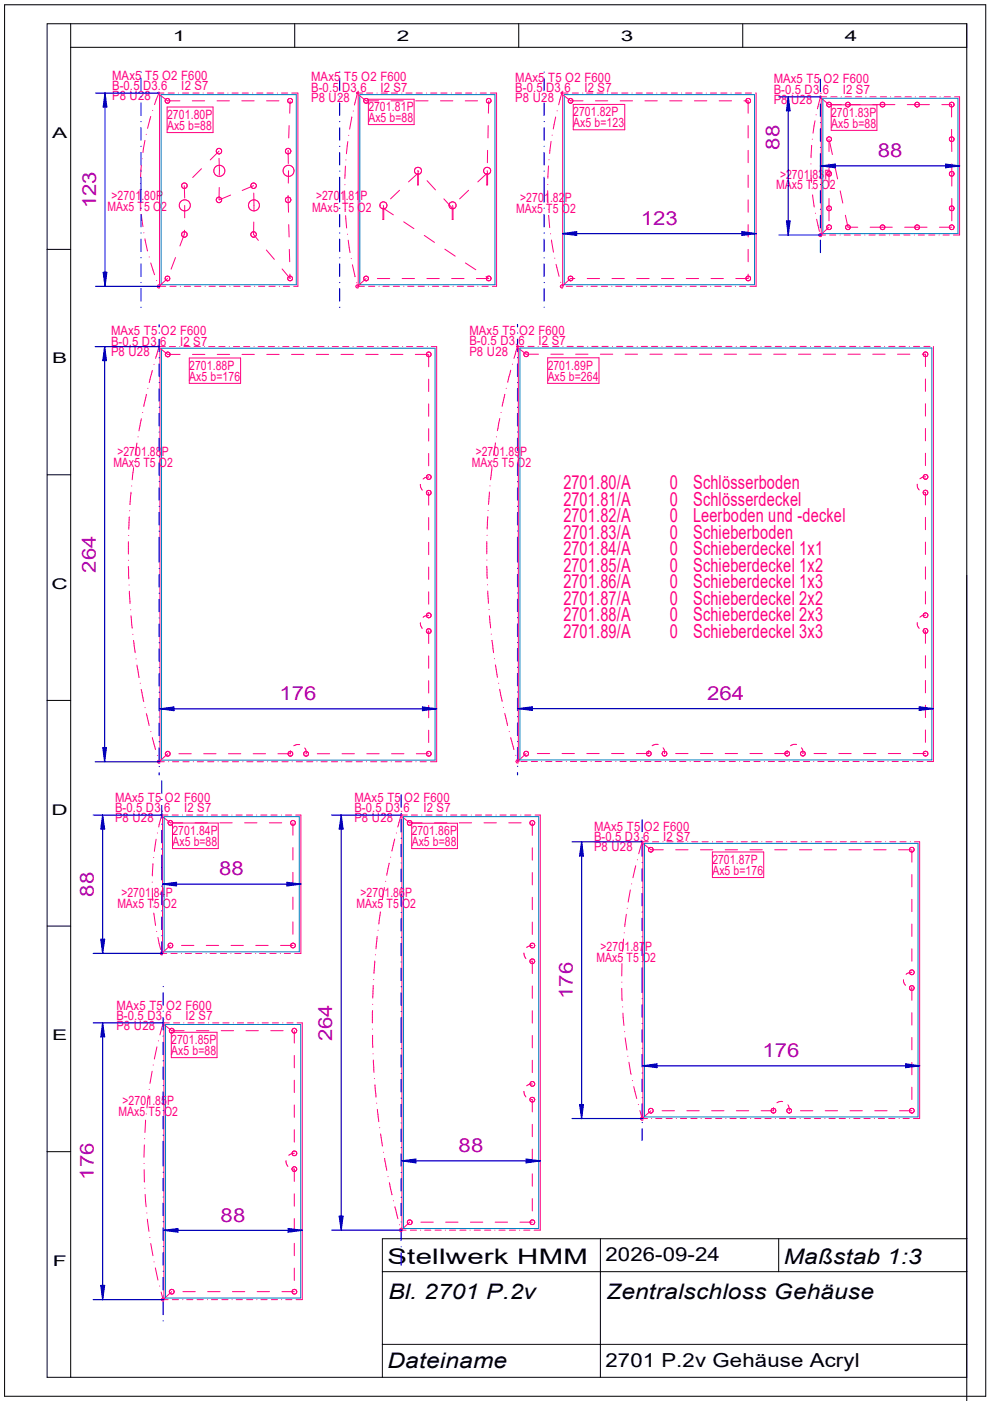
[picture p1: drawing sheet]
<svg xmlns="http://www.w3.org/2000/svg" width="210mm" height="297mm" viewBox="0 0 210 297" stroke-linecap="round" stroke-linejoin="round" font-family="sans-serif">
<g fill="none" stroke="#000" stroke-width=".21">
<path d="M1 1h208v295h-208zM15 10h190M15 5v287M62.5 5v5M110 5v5M157.5 5v5M10 52.9h5M10 100.7h5M10 148.5h5M10 196.3h5M10 244.2h5M81.1 269.6h123.9"/>
<path d="M127.3 262.6v29.4M165.1 262.6v7M205 262.6h-123.9v29.4M81.1 285h123.9M205 292h-195v-287h195v292"/>
</g>
<g fill="none" stroke="#ff0080" stroke-width=".21">
<path d="M33.5 19.6h.3v.2h-.3zM34.8 19.7h-1.1l-.9 2.5M35.6 19.7h1.4M37.8 19.7h.1M38.7 19.7h1.3M40.9 19.7h1.3M43.1 19.7h.1M43.9 19.7h1.4M46.1 19.7h1.4M48.3 19.7h.1M49.2 19.7h1.3M51.4 19.7h1.3"/>
<path d="M53.6 19.7h.1M54.4 19.7h1.4M56.6 19.7h1.3M58.8 19.7h.1M59.7 19.7h1.3M61.8 19.7h1.4v41h-.9M75.6 19.6h.3v.2h-.3zM76.9 19.7h-1.1l-.7 2.6M77.7 19.7h1.3M79.9 19.7h.1M80.8 19.7h1.3M83 19.7h1.3"/>
<path d="M85.2 19.7h.1M86.1 19.7h1.3M88.2 19.7h1.3M90.4 19.7h.1M91.3 19.7h1.3M93.5 19.7h1.3M95.7 19.7h.1M96.6 19.7h1.3M98.7 19.7h1.3M100.9 19.7h.1M101.8 19.7h1.3M104 19.7h1.3v41h-.9"/>
<path d="M119 19.6h.3v.2h-.3zM120.4 19.7h-1.3l-.7 2.5M121.3 19.7h1.3M123.5 19.7h.1M124.4 19.7h1.3M126.6 19.7h1.3M128.8 19.7h.1M129.6 19.7h1.3M131.8 19.7h1.3M134 19.7h.1M134.9 19.7h1.3M137.1 19.7h1.3"/>
<path d="M139.2 19.7h.1M140.1 19.7h1.3M142.3 19.7h1.3M144.5 19.7h.1M145.4 19.7h1.3M147.6 19.7h1.3M149.7 19.7h.1M150.6 19.7h1.3M152.8 19.7h1.3M155 19.7h.1M155.9 19.7h1.3M158 19.7h1.3"/>
<path d="M160.2 19.7h.1M160.3 19.7v41h-1.3M29.8 38.9h.1M30 35l-.2 2.6M30.1 33.7h.1M30.7 29.8l-.4 2.5M31 28.5h.1M32 24.7l-.7 2.5M32.3 23.4h.1M35.1 21.5v.1M35.4 22.7h9.8v5.4h-9.8zM38.1 21.4h-2.6l-1.7-1.3v40.6h1.3"/>
<path d="M39.1 39.4l.1 2.6M40.8 21.4h2.6M42.7 35.8l-1.8 1.8M46 21.4h2.6M46.4 33.6l.1 3.5M46.4 32l-1.8 1.9M46.5 39.8l-.1 2.6M51.3 21.4h2.6M53.8 39.4l-2.4 1M56.5 21.4h2.6M61.1 31.9v2.8M61.2 36.2l-.1 2.6"/>
<path d="M61.3 20.9h.1M61.3 26.6l-.1 2.7M61.5 21.9h.1M61.5 21.4l-.1 2.6M61.7 20.9h.1M73.1 39.2h.1M73.2 35.2l-.1 2.6M73.3 33.9h.1M73.7 30l-.3 2.6M73.9 28.7h.1M74.6 24.8l-.5 2.6M74.9 23.5h.1"/>
<path d="M78.1 21.2a.52 .52 0 0 0-.5-.3 .52 .52 0 0 0-.5 .3l.1 .4a.52 .52 0 0 0 .5 .3 .52 .52 0 0 0 .4-.4M78.1 21h9.7v5.4h-9.7zM80.3 21.4h-2.7l-1.7-1.3v40.6h1.4M82.9 21.4h2.6M87.9 36.2h.1M88.1 21.4h2.7M88.8 36.4l-.2-.2 .1 3h-.1v-2.4l-2 1.8M90.6 38.3l1.7 2M93.4 21.4h2.6M98.6 21.4h2.7M102.5 36.2h.1M103.1 21.5h.1"/>
<path d="M103.3 36.2l.1 3h-.2v-2.4l-1.9 1.8M103.3 21l-.1 .1v.5l.4 .3M103.4 20.9l.6 .1a.54 .54 0 0 1-.4 .9M103.4 20.9l-.1 .1M103.4 31.9l-.1 2.6M103.5 26.6v2.7M103.6 21.9h.1M103.6 21.4l-.1 2.6M103.7 21.8h.1M104.1 21.5h.1M116.1 39.1h.1M116.3 35.2l-.1 2.6"/>
<path d="M116.4 33.9h.1M116.8 30l-.3 2.6M117.1 28.7h.1M117.8 24.8l-.5 2.5M118.1 23.5h.1M121.2 21h-.5l-.2 .2v.4a.48 .48 0 0 0 .5 .3 .48 .48 0 0 0 .4-.3M121.2 21h.1M121.2 21l.3 .2v.3M121.5 21.5l-.1 .1M121.5 22.1h11v5.4h-11zM123.6 21.4h-2.6l-1.7-1.3v40.6M126.2 21.4h2.7"/>
<path d="M131.5 21.4h2.6M136.7 21.4h2.7M142 21.4h2.6M147.2 21.4h2.7M152.5 21.4h2.6M157.7 21.4h.9v2.6M158.2 21.5h.1M158.5 21.8h.1M158.6 21.9h.1M158.6 26.6v2.7M158.6 31.9v2.6M158.6 37.1v2.7"/>
<path d="M171.9 34.8h.1M172 36.1v2.6M172.1 30.8l-.1 2.6M172.2 29.5h.1M172.8 25.6l-.4 2.6M173 24.3h.1M173.8 20.4h.3v.2h-.3zM175.3 20.5h-1.4l-.6 2.6M175.8 29.5v2.6M175.8 34.8v4.7M175.9 30.2l.6 2.6M176.1 20.5h1.4"/>
<path d="M176.2 22.2h9.7v5.4h-9.7zM176.3 36.8h.1M176.3 29.5h.1M177 35.3l.6 2.6M178.4 20.5h.1M178.4 22.2h-2.6l-1.7-1.4v29h.9M179.2 20.5h1.3M179.8 22.2h2.6M181.4 20.5h1.3M183.6 20.5h.1M184.4 20.5h1.4M185 22.2h4.7"/>
<path d="M186.6 22h.1M186.6 22.4h.1M186.6 20.5h1.4M186.9 21.7h.1M187.3 21.7h.1M188.8 20.5h.1M189.7 20.5h1.3M191.9 20.5h1.3M192.4 22.2h4.7M194.1 20.5h.1M194.9 22h.1M194.9 22.4h.1"/>
<path d="M194.9 20.5h1.4M197.1 20.5h1.4M199.3 20.5h.1M199.7 22.2h2.1v2.6M200.2 20.5h1.3M201.3 22.4h.1M201.3 29.3h.1M201.5 29.1l-.2 .2M201.5 29.1l.3-.1 .3 .2 .2 .5a.52 .52 0 0 1-.5 .3 .52 .52 0 0 1-.5-.3v-.4M201.5 29.1h.1M201.8 27.4v4.7M201.8 34.8v4.7"/>
<path d="M202.3 22.2h.1M202.3 36.8h.1M202.3 29.5h.1M202.4 20.5h1.1v29.3h-1.4M29.7 40.2h.1M29.7 40.2l.1 2.6M29.9 44.2h.1M30 45.5l.3 2.5M30.5 49.4h.1M30.7 50.6l.6 2.6M31.6 54.5h.1M32 55.8l.8 2.5"/>
<path d="M33.2 59.5h.1M35.5 59.6h.1M35.5 59.1l-1.8 1.6M35.6 59.5h.1M35.6 58.5v.1M37.2 54.6l-.9 2.5M39.1 48.8v.9l-1 2.5M39.2 43.6v2.6M48.9 41.4l-2.4 1M53.8 47.1v2.6l1 1.3M53.8 40.9v3.5M56.5 53l1.7 2"/>
<path d="M59.8 57l1.7 2.1v-1M61.1 41.4l.1 3.6M61.2 47.6l.1 2.6M61.3 52.9l.1 2.6M61.7 58.5v.1M73.1 40.5l.1 2.6M73.2 44.4h.1M73.3 45.7l.2 2.6M73.7 49.7h.1M73.8 50.9l.4 2.7M74.5 54.8h.1M74.7 56.1l.6 2.6"/>
<path d="M75.6 59.9h.1M77.6 59.6h.1M77.6 59.1l-1.8 1.6M80 59.1h2.6M80.6 43.6h.1M81.3 43.6l.1 2.9h-.2v-2.4l2.2 1.5M84.7 40.3l-1.9 1.9M85.3 59.1h2.6M85.6 47l2.2 1.5M90 49.9l2.1 1.5M90.5 59.1h2.6M94.1 42.2l1.8 1.9v2.4h.2l-.1-2.9"/>
<path d="M94.3 52.8l2.2 1.5M95.2 43.6h.1M95.8 59.1h2.6M98.7 55.8l2.2 1.4M99.4 40.3l-1.9 1.9M103 58.7l.6 .4h-2.6M116.1 40.4l.1 2.7M116.2 44.4h.1M116.3 45.7l.2 2.6M116.7 49.6h.1M116.9 50.9l.4 2.6M117.6 54.7h.1"/>
<path d="M117.9 56l.6 2.6M118.9 59.9h.1M121 59.6h.1M121.9 59.1h-.9l-1.9 1.6M124.5 59.1h2.6M129.8 59.1h2.6M135 59.1h2.6M140.3 59.1h2.6M145.5 59.1h2.6M150.7 59.1h2.7M158.2 58.8a.52 .52 0 0 0 .1 .5 .52 .52 0 0 0 .5 .2l.3-.3v-.4M158.2 58.8l.3-.3h.3l.2 .3"/>
<path d="M158.2 58.8h.1M158.6 42.4v2.6M158.6 47.6v2.6M158.6 52.9v2.6M158.6 58.1v1h-2.6M159 58.8h.1M172.2 40h.1M172.3 41.3l.3 2.6M172.9 45.2h.1M173.1 46.5l.6 2.6M174.3 49.8l-.2-.3h-.2l-.3 .3 .3 .4 .3-.1M175.8 42.1v4.7"/>
<path d="M175.8 48.2l-1.9 1.6M175.9 49.8h1.3M176.3 48.2h.1M176.3 44.2h.1M178.1 49.8h.1M178.1 40.5l.6 2.6M179 49.8h1.3M179.2 45.6l.6 2.6h2.1M179.5 47.8h.1M179.6 48.6h.1M181.1 49.8h1.4M183.3 49.8h.1"/>
<path d="M184.2 49.8h1.3M184.5 48.2h4.7M186.4 49.8h1.3M188.6 49.8h.1M189.4 49.8h1.4M191.6 49.8h1.4M191.8 48.2h4.8M193.8 49.8h.1M194.7 49.8h1.3M196.9 49.8h1.3M199.1 49.8h.1M199.2 48.2h2.6"/>
<path d="M199.9 49.8h1.4M201.8 42.1v4.7M202.3 48.2h.1M202.3 44.2h.1M32.3 78.5l-.6 2.5M32.6 77.3h.1M34 60.7l-.2-.3-.4 .1v.4l.2 .1h.3M35.1 73.5h-1.4l-.7 2.5M35.3 75.6h.1M35.9 73.5h1.3M36 60.7h1.3M36 75l.1 .1"/>
<path d="M38.1 73.5h.1M38.2 75.1h-2.6l-1.7-1.3v87.7h.9M38.2 60.7h.1M39 73.5h1.3M39.1 60.7h1.3M40.1 75.9h10.9v5.4h-10.9zM40.8 75.1h2.6M41.1 73.5h1.4M41.3 60.7h1.3M43.3 73.5h.1M43.5 60.7h.1M44.2 73.5h1.4"/>
<path d="M44.3 60.7h1.3M46.1 75.1h2.6M46.4 73.5h1.3M46.5 60.7h1.3M48.6 73.5h.1M48.7 60.7h.1M49.5 73.5h1.3M49.6 60.7h1.3M51.3 75.1h2.6M51.6 73.5h1.4M51.8 60.7h1.3M53.8 73.5h.1"/>
<path d="M54 60.7h.1M54.7 73.5h1.3M54.8 60.7h1.3M56.6 75.1h2.6M56.9 73.5h1.3M57 60.7h1.3M59.1 73.5h.1M59.2 60.7h.1M59.9 73.5h1.4M60.1 60.7h1.3M61.8 75.1h2.6M62.1 73.5h1.4"/>
<path d="M64.3 73.5h.1M65.2 73.5h1.3M67.1 75.1h2.6M67.4 73.5h1.3M69.6 73.5h.1M70.4 73.5h1.4M72.3 75.1h2.6M72.6 73.5h1.4M74.8 73.5h.1M75.7 73.5h1.3M76.1 60.7l-.2-.3h-.2l-.3 .3 .3 .3h.3M77.6 75.1h2.6"/>
<path d="M77.9 73.5h1.3M78.1 60.7h1.4M80.1 73.5h.1M80.3 60.7h.1M80.9 73.5h1.4M81.2 60.7h1.3M82.8 75.1h2.6M83.1 73.5h1.4M83.4 60.7h1.3M85.3 73.5h.1M85.6 60.7h.1M86.2 73.5h1.3"/>
<path d="M86.4 60.7h1.4M88.1 75.1h2.6M88.4 73.5h1.3M88.6 60.7h1.4M90.6 73.5h.1M90.8 60.7h.1M90.9 75.1v2.7M91.4 74.9v.1M91.4 75.3v.1M91.4 73.5h1.2v88h-1.3M91.7 60.7h1.3M93.9 60.7h1.3"/>
<path d="M96.1 60.7h.1M96.9 60.7h1.4M99.1 60.7h1.4M101.3 60.7h.1M102.2 60.7h1.3M108.3 78.5l-.6 2.5M108.6 77.2h.1M111 73.4h-1.3l-.7 2.6M111.9 73.4h1.3M114.1 73.4h.1M114.2 75.1h-2.7l-1.6-1.3v87.7M115 73.4h1.3"/>
<path d="M116.1 75.9h10.9v5.4h-10.9zM116.8 75.1h2.6M117.2 73.4h1.3M119.3 73.4h.1M119.5 60.7l-.2-.3h-.3l-.2 .3 .2 .3h.3M120.1 60.7h1.3M120.2 73.4h1.3M122 75.1h2.7M122.3 60.7h1.3M122.4 73.4h1.3M124.5 60.7h.1M124.6 73.4h.1"/>
<path d="M125.3 60.7h1.3M125.5 73.4h1.3M127.3 75.1h2.6M127.5 60.7h1.3M127.6 73.4h1.3M129.7 60.7h.1M129.8 73.4h.1M130.6 60.7h1.3M130.7 73.4h1.3M132.5 75.1h2.7M132.8 60.7h1.3M132.9 73.4h1.3"/>
<path d="M135 60.7h.1M135.1 73.4h.1M135.8 60.7h1.3M136 73.4h1.3M137.8 75.1h2.6M138 60.7h1.3M138.1 73.4h1.3M140.2 60.7h.1M140.3 73.4h.1M141.1 60.7h1.3M141.2 73.4h1.3M143 75.1h2.7"/>
<path d="M143.3 60.7h1.3M143.4 73.4h1.3M145.4 60.7h.1M145.6 73.4h.1M146.3 60.7h1.3M146.5 73.4h1.3M148.3 75.1h2.6M148.5 60.7h1.3M148.6 73.4h1.3M150.7 60.7h.1M150.8 73.4h.1M151.6 60.7h1.3"/>
<path d="M151.7 73.4h1.3M153.5 75.1h2.7M153.8 60.7h1.3M153.9 73.4h1.3M155.9 60.7h.1M156.1 73.4h.1M156.8 60.7h1.3M156.9 73.4h1.3M158.8 75.1h2.6M159.1 73.4h1.3M161.3 73.4h.1M162.2 73.4h1.3"/>
<path d="M164 75.1h2.7M164.4 73.4h1.3M166.6 73.4h.1M167.4 73.4h1.3M169.3 75.1h2.6M169.6 73.4h1.3M171.8 73.4h.1M172.7 73.4h1.3M174.5 75.1h2.7M174.9 73.4h1.3M177.1 73.4h.1M177.9 73.4h1.3"/>
<path d="M179.8 75.1h2.6M180.1 73.4h1.3M182.3 73.4h.1M183.2 73.4h1.3M185 75.1h2.7M185.4 73.4h1.3M187.5 73.4h.1M188.4 73.4h1.3M190.3 75.1h2.6M190.6 73.4h1.3M192.8 73.4h.1M193.7 73.4h1.3"/>
<path d="M195.5 75.1h.7v2.6M195.7 75h.1M195.9 73.4h1.3M196.1 74.6h.1M196.1 75.6h.1M196.7 75h.1M197.9 73.4v88.1h-1.3M28.3 99.1l-.3 2.6M28.5 97.8h.1M29 93.9l-.3 2.6M29.3 92.6h.1M30 88.8l-.5 2.6"/>
<path d="M30.2 87.5h.1M31 83.6l-.5 2.6M31.3 82.3h.1M31.7 81l-.1 .1M90.9 80.4v2.6M90.9 85.6v2.7M90.9 90.9v2.6M90.9 96.1v2.7M104.3 99.1l-.3 2.6M104.5 97.8h.1M105 93.9l-.4 2.6M105.2 92.6h.1"/>
<path d="M106 88.7l-.5 2.6M106.2 87.5h.1M107 83.6l-.5 2.5M107.3 82.3h.1M196.2 80.3v2.7M196.2 85.6v2.6M196.2 90.8v2.7M196.2 96.1v2.6M27.2 114.8v2.7M27.2 118.8h.1M27.3 113.5h.1M27.4 109.6l-.1 2.6"/>
<path d="M27.5 108.3h.1M27.8 104.4l-.2 2.6M27.9 103h.1M89.2 102.7v.6l.3 .6M90.4 104.6h.1M90.5 101.4l.1 .1M90.7 104.5h.2v2.6M90.9 109.7v2.7M90.9 115v2.6M90.9 101.1l-.9 .2-.3 .3M103.2 114.8v2.6M103.2 118.7h.1"/>
<path d="M103.3 113.5h.1M103.4 109.6l-.1 2.6M103.5 108.2h.1M103.8 104.3l-.3 2.6M103.9 103h.1M194.5 102.7v.6l.4 .6M196 104.4h.2v2.7M196.2 101.1l-.6 .1-.6 .3M196.2 109.7v2.6M196.2 114.9v2.7M196.7 104.2v.1M196.7 104.6h.1"/>
<path d="M27.2 120.1l.1 2.6M27.3 124h.1M27.4 125.3l.2 2.7M27.7 129.3h.1M27.8 130.6l.2 2.6M28.2 134.5h.1M28.3 135.8l.4 2.6M28.8 139.7h.1M89.2 132v.7l.3 .5M90.7 133.8h.2v2.6M90.8 134.3h.1M90.9 134.3h.1"/>
<path d="M90.9 120.2v2.7M90.9 125.5v2.6M90.9 139.1v2.6M90.9 130.5l-.9 .1-.3 .3M103.2 120.1l.1 2.6M103.3 124h.1M103.4 125.3l.1 2.6M103.7 129.2h.1M103.8 130.6l.2 2.5M104.1 134.5h.1M104.3 135.8l.3 2.6M104.8 139.7h.1"/>
<path d="M194.5 132v.6l.4 .6M196 133.8h.2v2.6M196.1 134.2v.1M196.2 130.4l-.8 .2-.4 .3M196.2 120.2v2.6M196.2 125.4v2.7M196.2 139v2.6M196.5 130l-.3-.1-.4 .2a.51 .51 0 0 0 0 .7 .51 .51 0 0 0 .7 .1M196.5 130h.1M196.5 130l.2 .3v.3l-.2 .3M196.5 130.9h.1M196.7 133.6h.1"/>
<path d="M196.7 133.9v.1M29 141l.5 2.6M29.7 144.9h.1M29.9 146.2l.6 2.6M30.7 150h.1M31 151.3l.6 2.5M32 155.1h.1M32.3 156.4l.7 2.5M35.6 159.8l-1.9 1.7M36 159.7h.1M37.9 159.8h2.7M43.2 159.8h2.6"/>
<path d="M48.4 159.8h2.7M53.7 159.8h2.6M58.9 159.8h2.7M61.6 159.2v.6M63.5 157.9h-.6l-.6 .2M64.6 158.6l.3 .4v.8M67.3 159.8h2.6M72.5 159.8h2.6M77.8 159.8h2.6M83 159.8h2.6M88.3 159.8h2.6M90.5 159.5v.6"/>
<path d="M90.6 159.5h-.1M90.9 144.3v2.6M90.9 149.6v2.6M90.9 154.8v2.6M91.1 159.4l-.3-.1-.2 .2M91.1 159.4h.1M91.2 159.4l.2 .2v.4a.47 .47 0 0 1-.8 .1M105 141l.5 2.6M105.7 144.9h.1M106 146.1l.5 2.6M106.7 150h.1M107 151.3l.6 2.5"/>
<path d="M107.9 155.1h.1M108.3 156.4l.7 2.5M111.5 159.8l-1.8 1.6M113.9 159.8h2.6M119.2 159.8h2.6M124.4 159.8h2.6M129.7 159.8h2.6M134.9 159.8h2.7M137.5 159.3v.5M137.6 159.2l-.1 .1M139.5 157.9l-.5-.1-.7 .3M140.6 158.5l.2 .5 .1 .8"/>
<path d="M143.3 159.8h2.6M148.5 159.8h2.6M153.8 159.8h2.6M159 159.8h2.6M164.3 159.8h2.6M166.8 159.3h.1M166.9 159.3v.5M166.9 159.2v.1M168.9 157.9l-.6-.1-.7 .3M169.9 158.5l.3 .5 .1 .8M172.6 159.8h2.6M177.8 159.8h2.7"/>
<path d="M183.1 159.8h2.6M188.3 159.8h2.7M193.6 159.8h2.6M196.2 144.3v2.6M196.2 149.5v2.6M196.2 154.8v2.6M33.1 177.9l-.4 2.6M33.4 160.2h.1M33.4 176.6h.1M34.1 161.5l-.3-.3-.4 .1v.4l.5 .1M34.2 172.7h.2v.2h-.2zM35.6 172.8h-1.3l-.6 2.5"/>
<path d="M35.7 161.5h.1M36.5 172.8h1.3M36.6 161.5h1.3M36.6 174.5h9.7v5.4h-9.7zM38.7 172.8h.1M38.7 174.5h-2.6l-1.6-1.4v29h.8M38.8 161.5h1.3M39.5 172.8h1.4M41 161.5h.1M41.4 174.5h2.6M41.7 172.8h1.4M41.8 161.5h1.3"/>
<path d="M43.9 172.8h.1M44 161.5h1.3M44.8 172.8h1.3M46.2 161.5h.1M46.6 174.5h2.6M47 172.8h1.3M47.1 161.5h1.3M49.1 172.8h.1M49.3 161.5h1.3M50 172.8h1.4M51.5 161.5h.1M51.9 174.5h2.6"/>
<path d="M52.2 172.8h1.4M52.3 161.5h1.3M54.4 172.8h.1M54.5 161.5h1.3M55.3 172.8h1.3M56.7 161.5h.1M57.1 174.5h2.6M57.4 172.8h1.4M57.6 161.5h1.3M59.6 172.8h.1M59.8 161.5h1.3M60.5 172.8h1.3"/>
<path d="M61.4 160.3h.1M61.9 161.5h.1M62.1 174.5v2.6M62.1 179.7v2.6M62.6 174.5h.1M62.7 172.8h1.1v29.3h-1.3M62.8 161.5h1.3M64.7 160.3h.1M65 161.5h1.3M65.1 160.3h.1M67.2 161.5h.1M68.1 161.5h1.3"/>
<path d="M70.3 161.5h1.3M72.4 161.5h.1M73.3 161.5h1.3M75.5 161.5h1.3M77.7 161.5h.1M78.6 161.5h1.3M80.8 161.5h1.3M82.9 161.5h.1M83.7 177.9l-.6 2.5M83.8 161.5h1.3M84 176.6h.1M85 172.6l.2 .2-.1 .2-.2-.2z"/>
<path d="M86 161.5h1.3M86.4 172.8h-1.4l-.7 2.5M87.2 172.8h1.3M87.3 174.5h9.7v5.4h-9.7zM88.2 161.5h.1M89.1 161.5h1.3M89.4 172.8h.1M89.5 174.5h-2.6l-1.7-1.4v87.7h.9M90.3 172.8h1.3M90.5 160.1h.1M92.1 174.5h2.6M92.5 172.8h1.3"/>
<path d="M94.7 172.8h.1M95.5 172.8h1.4M97.4 174.5h2.6M97.7 172.8h1.3M99.9 172.8h.1M100.8 172.8h1.3M102.6 174.5h2.6M103 172.8h1.3M105.2 172.8h.1M106 172.8h1.3M107.9 174.5h2.6M108.2 172.8h1.3"/>
<path d="M109.3 160.1h.1M110.1 161.5l-.3-.4-.3 .1v.4l.4 .1M110.4 172.8h.1M110.4 161.5h1.4M111.3 172.8h1.3M112.6 161.5h1.4M112.9 174.5v2.6M112.9 179.7v2.7M113.4 174.5h.1M113.5 172.8h1.1v88h-1.4M114.8 161.5h.1M115.7 161.5h1.3"/>
<path d="M117.9 161.5h1.3M120.1 161.5h.1M120.9 161.5h1.4M123.1 161.5h1.3M125.3 161.5h.1M126.2 161.5h1.3M128.4 161.5h1.3M130.6 161.5h.1M131.4 161.5h1.4M133.6 161.5h1.3M135.8 161.5h.1M136.7 161.5h1.3"/>
<path d="M137.5 178.5h-1.4l-.7 2.5M138.3 178.5h1.4M138.9 161.5h1.3M140.5 178.5h.1M141.1 161.5h.1M141.4 178.5h1.3M141.9 161.5h1.4M143.6 178.5h1.3M144.1 161.5h1.3M145.8 178.5h.1M146.3 161.5h.1M146.6 178.5h1.4"/>
<path d="M147.2 161.5h1.3M148.8 178.5h1.4M149.4 161.5h1.3M151 178.5h.1M151.6 161.5h.1M151.9 178.5h1.3M152.4 161.5h1.3M154.1 178.5h1.3M154.6 161.5h1.3M156.3 178.5h.1M156.8 161.5h.1M157.1 178.5h1.4"/>
<path d="M157.6 161.5h1.4M159.3 178.5h1.4M159.9 161.5h1.3M161.5 178.5h.1M162.1 161.5h.1M162.4 178.5h1.3M162.9 161.5h1.3M164.6 178.5h1.3M165.1 161.5h1.3M166.8 178.5h.1M167.3 161.5h.1M167.6 178.5h1.4"/>
<path d="M168.1 161.5h1.4M169.8 178.5h1.4M170.3 161.5h1.4M172 178.5h.1M172.5 161.5h.1M172.9 178.5h1.3M173.4 161.5h1.3M175.1 178.5h1.3M175.6 161.5h1.3M177.2 178.5h.1M177.8 161.5h.1M178.1 178.5h1.4"/>
<path d="M178.6 161.5h1.4M180.3 178.5h1.4M180.8 161.5h1.4M182.5 178.5h.1M183 161.5h.1M183.4 178.5h1.3M183.9 161.5h1.3M185.5 178.5h1.4M186.1 161.5h1.3M187.7 178.5h.1M188.3 161.5h.1M188.6 178.5h1.3"/>
<path d="M189.1 161.5h1.4M190.8 178.5h1.3M191.3 161.5h1.4M193 178.5h.1M193.5 161.5h.1M193.9 178.5h1.1v58.7h-1.3M194.4 161.5h1.3M32.3 187h.1M32.3 188.3l.1 2.7M32.4 183.1l-.1 2.6M32.5 192.3h.1M32.6 181.8h.1"/>
<path d="M32.6 193.6l.4 2.6M33.2 197.5h.1M33.5 198.8l.6 2.5M36 200h.1M62.1 185v2.6M62.1 190.2v2.6M62.1 195.5v2.6M80 198.5l-.3 2.7M80.1 197.2h.1M80.6 193.3l-.3 2.6M80.9 192h.1M81.5 188.2l-.4 2.6"/>
<path d="M81.7 186.9h.1M82.5 183l-.5 2.6M82.8 181.7h.1M112.9 185v2.6M112.9 190.2v2.7M112.9 195.5v2.6M132.2 199.1l-.2 2.6M132.3 197.8h.1M132.8 193.8l-.3 2.7M133 192.6h.1M133.6 188.7l-.4 2.6M133.9 187.4h.1"/>
<path d="M134.8 183.6l-.6 2.5M135.1 182.3h.1M137.6 180.5l-.1-.5 .1-.2 .6-.1a.51 .51 0 0 1 .3 .5 .51 .51 0 0 1-.4 .4l-.1 .1M137.6 180.5h.1M137.6 180.5l.4 .2M138 180.7h.1M140.6 180.2h-2.6l-1.7-1.4v58.4h1M143.3 180.2h2.6M148.5 180.2h2.6M151 180.6h10.9v5.5h-10.9zM153.8 180.2h2.6M159 180.2h2.6"/>
<path d="M164.3 180.2h2.6M169.5 180.2h2.6M174.8 180.2h2.6M180 180.2h2.6M185.3 180.2h2.6M190.5 180.2h2.6M193.3 180.2v2.6M193.3 185.4v2.6M193.3 190.7v2.6M193.3 195.9v2.6M34.6 202.1l-.2-.3-.4 .1v.4l.5 .1M35.9 216.9h-1.3l-.7 2.5"/>
<path d="M36.1 200.4l-1.8 1.7M36.2 219h.1M36.2 202.1h1.3M36.3 218.9h9.7v5.3h-9.7zM36.6 200.4h.1M36.8 216.9h1.3M36.9 218.4h.1M38.4 202.1h.1M38.5 200.4h2.6M38.9 216.9h.1M39 218.5h-2.6l-1.6-1.3v58.3h.8M39.3 202.1h1.3"/>
<path d="M39.8 216.9h1.3M41.5 202.1h1.3M41.7 218.5h2.6M42 216.9h1.3M43.7 202.1h.1M43.7 200.4h2.7M44.2 216.9h.1M44.5 202.1h1.3M45.1 216.9h1.3M46.7 202.1h1.3M46.9 218.5h2.6M47.2 216.9h1.4"/>
<path d="M48.9 202.1h.1M49 200.4h2.6M49.4 216.9h.1M49.8 202.1h1.3M50.3 216.9h1.3M52 202.1h1.3M52.2 218.5h2.6M52.5 216.9h1.3M54.2 202.1h.1M54.2 200.4h2.7M54.7 216.9h.1M55 202.1h1.3"/>
<path d="M55.6 216.9h1.3M57.2 202.1h1.3M57.4 218.5h2.6M57.7 216.9h1.4M59.4 202.1h.1M59.5 200.4h2.6M59.9 216.9h.1M60.3 202.1h1.3M60.8 216.9h1.3M62.4 218.5v2.6M62.6 219h.1M62.6 200.4h.1"/>
<path d="M62.9 218.5h.1M63 216.9h1.1v58.6h-1.3M79 218.2h.1M79 219.5v2.6M79 212.9h.1M79 214.2v2.7M79.1 209l-.1 2.6M79.1 209h.1M79.2 207.7h.1M79.5 203.7l-.2 2.7M79.6 202.4h.1M111.1 202.1l.1 .5 .3 .6"/>
<path d="M112.4 200.6h.1M112.6 203.8h.3v2.6M112.9 200.5l-.7 .1-.5 .3M112.9 209v2.7M112.9 214.3v2.6M112.9 219.5v2.7M113.3 204v.1M113.4 200.5h.1M113.4 203.8h.1M131.8 208.2h.1M131.8 209.5l.1 2.7M131.9 204.3l-.1 2.6"/>
<path d="M132 203h.1M132 213.5h.1M132.1 214.8l.2 2.6M132.4 218.7h.1M191.6 207.7l.1 .9 .3 .3M192.9 209.7l-.1-.1a.51 .51 0 0 1 .4-.6 .51 .51 0 0 1 .6 .3v.4M192.9 209.7v.1M192.9 209.8l.3 .2h.3l.2-.2M193.1 209.5h.2v2.6M193.3 206.2h-.6l-.6 .4M193.3 201.2v2.6M193.3 214.7v2.6"/>
<path d="M193.3 220v2.6M193.3 206.7h.1M193.8 209.7l-.1 .1M30.9 237.5l-.2 2.6M31 236.2h.1M31.5 232.3l-.3 2.6M31.6 231h.1M32.3 227.1l-.5 2.6M32.5 225.8h.1M33.3 222l-.6 2.5M33.6 220.7h.1M62.4 223.8v2.6"/>
<path d="M62.4 229v2.6M62.4 234.3v2.6M62.4 239.5v2.6M79.1 223.4h.1M79.2 224.7l.1 2.7M79.4 228.7h.1M79.5 230l.2 2.6M79.8 233.9h.1M80 235.2l.3 2.6M80.5 239.1h.1M111.1 231.4l.1 .6 .3 .6M112.4 233h.1"/>
<path d="M112.6 233.1h.3v2.7M112.9 229.8l-.7 .1-.5 .3M112.9 224.8v2.6M112.9 238.4v2.6M113.4 233.1h.1M113.4 229.8h.1M132.5 220l.4 2.6M133.1 223.9h.1M133.3 225.2l.5 2.6M134.1 229.1h.1M134.4 230.4l.6 2.5M135.3 234.2h.1"/>
<path d="M135.7 235.5l.4 1.7 1.9-1.7M136.5 237.2l-.2-.3h-.2l-.3 .3 .3 .3 .3-.1M137.6 235.8h.1M138.1 237.2h.1M139 237.2h1.3M140.4 235.5h2.6M141.2 237.2h1.3M143.4 237.2h.1M144.3 237.2h1.3M145.6 235.5h2.7M146.5 237.2h1.3M148.6 237.2h.1"/>
<path d="M149.5 237.2h1.3M150.9 235.5h2.6M151.7 237.2h1.3M153.9 237.2h.1M154.8 237.2h1.3M156.1 235.5h2.6M156.9 237.2h1.3M159.1 237.2h.1M160 237.2h1.3M162.2 237.2h1.3M164 234.9v.6h-2.6M164.1 236h-.1"/>
<path d="M164.4 237.2h.1M164.5 235.6h.1M165.3 237.2h1.3M165.9 233.6h-.8l-.4 .2M167 234.2l.3 .7v.6M167.4 237.2h1.3M169.6 237.2h.1M169.7 235.5h2.6M170.5 237.2h1.3M172.7 237.2h1.3M174.9 237.2h.1M175 235.5h2.6"/>
<path d="M175.8 237.2h1.3M177.9 237.2h1.3M180.1 237.2h.1M180.2 235.5h2.6M181 237.2h1.3M183.2 237.2h1.3M185.4 237.2h.1M185.5 235.5h2.6M186.2 237.2h1.3M188.4 237.2h1.3M190.6 237.2h.1M190.7 235.5h2.6"/>
<path d="M191.5 237.2h1.3M193.1 235h.1M193.3 225.3v2.6M193.3 230.5v2.6M193.4 236h-.1M193.5 235a.5 .5 0 0 0-.6 .4 .5 .5 0 0 0 .4 .6M193.5 235h.1M193.5 235a.51 .51 0 0 1 .3 .6 .51 .51 0 0 1-.5 .4M30.5 246.7h.1M30.6 248v2.6M30.6 242.7l-.1 2.7M30.6 241.4h.1"/>
<path d="M30.7 251.9h.1M30.8 253.2l.2 2.7M31.1 257.2h.1M31.2 258.5l.4 2.6M60.7 246.1v.6l.3 .6M62.2 247.9h.2v2.6M62.4 253.1v2.6M62.4 258.4v2.6M62.4 244.5l-.6 .1-.6 .3M62.9 247.6v.1M62.9 248v.1M62.9 244.5h.1"/>
<path d="M62.9 247.9h.1M80.7 240.4l.4 2.6M81.3 244.3h.1M81.6 245.6l.4 2.6M82.3 249.5h.1M82.5 250.7l.6 2.6M83.4 254.6h.1M83.7 255.9l.7 2.5M84.7 259.7h.1M86.9 259.1l-1.9 1.7M87.4 259.1h.1M89.2 259.1h2.7"/>
<path d="M94.5 259.1h2.6M99.7 259.1h2.7M105 259.1h2.6M110.2 259.1h2.7M112.9 243.6v2.7M112.9 248.9v2.6M112.9 254.1v2.7M113.4 259.1h.1M31.7 262.4h.1M32 263.7l.4 2.5M32.6 267.5h.1M32.9 268.8l.6 2.6"/>
<path d="M33.8 272.7h.1M34.9 275.5l-.2-.3-.4 .1v.4l.5 .1M36.3 273.4h.1M36.4 273.9l-1.8 1.6-.4-1.6M36.5 275.5h1.3M36.7 273.4v.1M36.9 273.7v.1M36.9 273.9h.1M38.7 275.5h.1M38.8 273.9h2.6M39.6 275.5h1.3M41.8 275.5h1.3"/>
<path d="M44 275.5h.1M44 273.9h2.7M44.8 275.5h1.3M47 275.5h1.3M49.2 275.5h.1M49.3 273.9h2.6M50.1 275.5h1.3M52.3 275.5h1.3M54.4 275.5h.1M54.5 273.9h2.6M55.3 275.5h1.3M57.5 275.5h1.3"/>
<path d="M59.7 275.5h.1M59.8 273.9h2.6M60.6 275.5h1.3M62.4 263.6v2.6M62.4 268.9v2.6M62.9 273.9h.1M85.4 260.8l-.3-.3-.3 .1v.4l.4 .1M87 260.8h1.3M89.2 260.8h.1M90 260.8h1.4M92.2 260.8h1.4M94.4 260.8h.1"/>
<path d="M95.3 260.8h1.3M97.5 260.8h1.3M99.7 260.8h.1M100.5 260.8h1.4M102.7 260.8h1.4M104.9 260.8h.1M105.8 260.8h1.3M108 260.8h1.3M110.2 260.8h.1M111 260.8h1.4"/>
<circle cx="35.5" cy="21.4" r=".51"/>
<circle cx="39.1" cy="39.4" r=".59"/>
<circle cx="46.4" cy="32" r=".6"/>
<circle cx="46.5" cy="36.2" r="1.18"/>
<circle cx="53.8" cy="39.4" r=".59"/>
<circle cx="61.1" cy="32.1" r=".59"/>
<circle cx="61.2" cy="36.2" r="1.17"/>
<circle cx="61.5" cy="21.4" r=".52"/>
<circle cx="88.6" cy="36.2" r=".75"/>
<circle cx="103.3" cy="36.2" r=".75"/>
<circle cx="158.6" cy="21.4" r=".51"/>
<circle cx="175.8" cy="29.5" r=".49"/>
<circle cx="175.8" cy="22.2" r=".49"/>
<circle cx="175.8" cy="36.8" r=".51"/>
<circle cx="179.8" cy="22.2" r=".52"/>
<circle cx="187.1" cy="22.2" r=".49"/>
<circle cx="194.4" cy="22.2" r=".49"/>
<circle cx="201.8" cy="22.2" r=".51"/>
<circle cx="201.8" cy="36.8" r=".51"/>
<circle cx="35.5" cy="59.1" r=".51"/>
<circle cx="39.1" cy="49.7" r=".58"/>
<circle cx="39.2" cy="43.5" r="1.18"/>
<circle cx="46.4" cy="42.4" r=".58"/>
<circle cx="53.8" cy="49.7" r=".59"/>
<circle cx="53.8" cy="43.5" r="1.17"/>
<circle cx="61.1" cy="42.4" r=".59"/>
<circle cx="61.5" cy="59" r=".51"/>
<circle cx="77.6" cy="59.1" r=".51"/>
<circle cx="81.3" cy="43.6" r=".76"/>
<circle cx="96" cy="43.5" r=".75"/>
<circle cx="103.6" cy="59" r=".5"/>
<circle cx="121" cy="59.1" r=".51"/>
<circle cx="175.8" cy="44.2" r=".51"/>
<circle cx="175.8" cy="48.2" r=".5"/>
<circle cx="179.8" cy="48.2" r=".5"/>
<circle cx="187.1" cy="48.2" r=".51"/>
<circle cx="194.5" cy="48.2" r=".49"/>
<circle cx="201.8" cy="48.2" r=".5"/>
<circle cx="201.8" cy="44.2" r=".5"/>
<circle cx="33.7" cy="73.5" r=".17"/>
<circle cx="35.5" cy="75.2" r=".5"/>
<circle cx="90.9" cy="75.1" r=".5"/>
<circle cx="109.7" cy="73.5" r=".16"/>
<circle cx="111.6" cy="75.1" r=".52"/>
<circle cx="196.2" cy="75.1" r=".5"/>
<circle cx="90.9" cy="104.4" r=".49"/>
<circle cx="90.9" cy="101.1" r=".5"/>
<circle cx="196.2" cy="104.5" r=".5"/>
<circle cx="196.2" cy="101.1" r=".51"/>
<circle cx="90.9" cy="133.8" r=".51"/>
<circle cx="90.9" cy="130.5" r=".51"/>
<circle cx="196.2" cy="133.8" r=".5"/>
<circle cx="35.5" cy="159.8" r=".5"/>
<circle cx="61.6" cy="159.8" r=".51"/>
<circle cx="64.9" cy="159.8" r=".51"/>
<circle cx="111.6" cy="159.8" r=".5"/>
<circle cx="137.6" cy="159.8" r=".51"/>
<circle cx="140.9" cy="159.8" r=".5"/>
<circle cx="166.9" cy="159.8" r=".52"/>
<circle cx="170.2" cy="159.8" r=".51"/>
<circle cx="196.3" cy="159.8" r=".51"/>
<circle cx="36.1" cy="174.4" r=".5"/>
<circle cx="62.1" cy="174.5" r=".52"/>
<circle cx="86.8" cy="174.5" r=".5"/>
<circle cx="112.8" cy="174.5" r=".5"/>
<circle cx="136.1" cy="178.5" r=".17"/>
<circle cx="193.3" cy="180.1" r=".51"/>
<circle cx="34.6" cy="216.9" r=".17"/>
<circle cx="36.1" cy="200.5" r=".5"/>
<circle cx="36.4" cy="218.5" r=".51"/>
<circle cx="62.1" cy="200.5" r=".5"/>
<circle cx="62.4" cy="218.5" r=".51"/>
<circle cx="112.9" cy="203.8" r=".5"/>
<circle cx="112.9" cy="200.5" r=".51"/>
<circle cx="193.3" cy="206.2" r=".5"/>
<circle cx="112.9" cy="233.2" r=".52"/>
<circle cx="112.9" cy="229.8" r=".5"/>
<circle cx="138" cy="235.5" r=".51"/>
<circle cx="164" cy="235.5" r=".51"/>
<circle cx="167.3" cy="235.5" r=".51"/>
<circle cx="62.4" cy="247.9" r=".5"/>
<circle cx="62.4" cy="244.5" r=".51"/>
<circle cx="86.9" cy="259.1" r=".51"/>
<circle cx="112.9" cy="259.1" r=".49"/>
<circle cx="36.4" cy="273.9" r=".49"/>
<circle cx="62.4" cy="273.9" r=".51"/>
</g>
<path d="M34.2 20.1h28.6v40.3h-28.6zM76.3 20.1h28.6v40.3h-28.6zM119.6 20.1h40.4v40.3h-40.4zM174.5 20.8h28.6v28.7h-28.6zM34.2 73.8h58v87.4h-58zM110.2 73.8h87.4v87.3h-87.4zM34.8 173.1h28.7v28.7h-28.7zM85.6 173.1h28.6v87.4h-28.6zM136.7 178.8h57.9v58h-57.9zM35.1 217.2h28.7v58h-28.7z" fill="none" stroke="#0080c0" stroke-width=".21"/>
<g fill="none" stroke="#00f" stroke-width=".25">
<path d="M29.9 15.3h.1M29.9 16.6v2.6M72 15.3h.1M72 16.6v2.6M115.4 16.6v2.6M115.4 15.3h.1M173.9 16.8v2.6M29.9 36.3h.1M29.9 31h.1M29.9 25.8h.1M29.9 20.5h.1M29.9 21.8v2.7"/>
<path d="M29.9 27.1v2.6M29.9 32.3v2.7M29.9 37.6v5.2M72 36.3h.1M72 31h.1M72 25.8h.1M72 20.5h.1M72 21.8v2.7M72 27.1v2.6M72 32.3v2.7M72 37.6v5.2M115.4 21.8v2.7"/>
<path d="M115.4 27.1v2.6M115.4 32.3v2.7M115.4 37.6v5.2M115.4 36.3h.1M115.4 31h.1M115.4 25.8h.1M115.4 20.5h.1M173.9 22.1v2.6M173.9 27.3v2.6M173.9 32.6v5.2M173.9 31.2h.1M173.9 26h.1"/>
<path d="M173.9 20.7h.1M173.9 39.1h.1M29.9 44.2h.1M29.9 49.4h.1M29.9 54.7h.1M29.9 59.9h.1M29.9 45.5v2.6M29.9 50.7v2.6M29.9 56v2.6M72 44.2h.1M72 49.4h.1M72 54.7h.1"/>
<path d="M72 59.9h.1M72 45.5v2.6M72 50.7v2.6M72 56v2.6M115.4 45.5v2.6M115.4 50.7v2.6M115.4 56v2.6M115.4 44.2h.1M115.4 49.4h.1M115.4 54.7h.1M115.4 59.9h.1M173.9 40.4v2.7"/>
<path d="M173.9 45.7v2.6M173.9 50.9v2.7M173.9 44.4h.1M173.9 49.6h.1M29.9 65.2h.1M29.9 61.2v2.6M33.7 68.8v.5M33.7 71.9v2.6M33.7 77.2v2.6M33.7 75.9h.1M33.7 70.6h.1M72 65.2h.1"/>
<path d="M72 61.2v2.6M109.7 75.9h.1M109.7 70.6h.1M109.7 68.8v.5M109.7 71.9v2.6M109.7 77.2v2.6M115.4 61.2v2.6M115.4 65.2h.1M33.7 82.4v2.6M33.7 87.7v2.6M33.7 92.9v2.6M33.7 98.2v2.6"/>
<path d="M33.7 96.9h.1M33.7 91.6h.1M33.7 86.4h.1M33.7 81.1h.1M109.7 96.9h.1M109.7 91.6h.1M109.7 86.4h.1M109.7 81.1h.1M109.7 82.4v2.6M109.7 87.7v2.6M109.7 92.9v2.6M109.7 98.2v2.6"/>
<path d="M33.7 103.4v2.6M33.7 108.7v2.6M33.7 113.9v5.3M33.7 112.6h.1M33.7 107.4h.1M33.7 102.1h.1M109.7 112.6h.1M109.7 107.4h.1M109.7 102.1h.1M109.7 103.4v2.6M109.7 108.7v2.6M109.7 113.9v5.3"/>
<path d="M33.7 121.8v2.7M33.7 127.1v2.6M33.7 132.3v2.7M33.7 137.6v2.6M33.7 120.5h.1M33.7 125.8h.1M33.7 131h.1M33.7 136.3h.1M109.7 121.8v2.6M109.7 127v2.7M109.7 132.3v2.6M109.7 137.5v2.7"/>
<path d="M109.7 120.5h.1M109.7 125.7h.1M109.7 131h.1M109.7 136.2h.1M33.7 142.8v2.7M33.7 148.1v2.6M33.7 153.3v2.7M33.7 158.6v2.6M33.7 141.5h.1M33.7 146.8h.1M33.7 152h.1M33.7 157.3h.1"/>
<path d="M109.7 142.8v2.6M109.7 148v2.7M109.7 153.3v2.6M109.7 158.5v2.7M109.7 141.5h.1M109.7 146.7h.1M109.7 152h.1M109.7 157.2h.1M33.7 163.8v.5M33.7 162.5h.1M34.3 165.6v2.6M34.3 170.8v2.6"/>
<path d="M34.3 176.1v2.6M34.3 174.8h.1M34.3 169.5h.1M85 168.5v2.7M85 173.8v2.6M85 179v2.7M85 177.7h.1M85 172.5h.1M109.7 163.8v.5M109.7 162.5h.1M136.1 173.8v2.5M136.1 178.9v2.7"/>
<path d="M136.1 177.6h.1M34.3 181.3v5.3M34.3 189.2v2.6M34.3 194.4v2.7M34.3 199.7v2.6M34.3 187.9h.1M34.3 193.1h.1M34.3 198.4h.1M34.3 180h.1M85 184.3v2.6M85 189.5v2.7M85 194.8v2.6"/>
<path d="M85 198.7h.1M85 193.5h.1M85 188.2h.1M85 183h.1M136.1 184.2v2.6M136.1 189.4v2.7M136.1 194.7v2.6M136.1 199.9v2.7M136.1 198.6h.1M136.1 193.4h.1M136.1 188.1h.1M136.1 182.9h.1"/>
<path d="M34.6 210.5v2.6M34.6 215.7v2.7M34.6 219.7h.1M34.6 214.4h.1M34.6 209.2h.1M85 200v2.6M85 205.3v2.6M85 210.5v2.6M85 215.8v5.2M85 214.5h.1M85 209.2h.1M85 204h.1"/>
<path d="M136.1 205.2v5.2M136.1 213.1v2.6M136.1 218.3v2.6M136.1 211.8h.1M136.1 217h.1M136.1 203.9h.1M34.6 221v2.6M34.6 226.2v2.7M34.6 231.5v2.6M34.6 236.7v2.7M34.6 235.4h.1M34.6 230.2h.1"/>
<path d="M34.6 224.9h.1M85 223.6v2.7M85 228.9v2.6M85 234.1v2.7M85 239.4v2.6M85 222.3h.1M85 227.6h.1M85 232.8h.1M85 238.1h.1M136.1 223.6v2.6M136.1 228.8v2.6M136.1 234.1v2.6"/>
<path d="M136.1 239.3v2.5M136.1 222.2h.1M136.1 227.5h.1M136.1 232.7h.1M136.1 238h.1M34.6 242v5.2M34.6 249.9v2.6M34.6 255.1v2.6M34.6 240.7h.1M34.6 248.5h.1M34.6 253.8h.1M34.6 259h.1"/>
<path d="M85 244.6v2.7M85 249.9v2.6M85 255.1v2.7M85 243.3h.1M85 248.6h.1M85 253.8h.1M85 259.1h.1M34.6 260.3v2.7M34.6 265.6v2.6M34.6 270.8v2.7M34.6 276.1v2.6M34.6 264.3h.1"/>
<path d="M34.6 269.5h.1M34.6 274.8h.1M85 260.4v2.6M85 265.6v2.7M85 264.3h.1M34.6 280h.1"/>
</g>
<path d="M119.3 49.5h41" fill="none" stroke="#0000b4" stroke-width=".25"/>
<path d="M119.3 49.5l3-.4v.8z" fill="#0000b4"/>
<path d="M119.3 49.5l3-.4v.8z" fill="none" stroke="#0000b4" stroke-width=".25"/>
<path d="M157.3 49.1l3 .4-3 .4z" fill="#0000b4"/>
<path d="M157.3 49.1l3 .4-3 .4z" fill="none" stroke="#0000b4" stroke-width=".25"/>
<g fill="#fff">
<path d="M135.8 48.5l8-4.6v4.6z"/>
<path d="M135.8 43.9h8l-8 4.6z"/>
</g>
<path d="M174.1 35.2h29.4" fill="none" stroke="#0000b4" stroke-width=".25"/>
<path d="M174.1 35.2l3-.4v.8z" fill="#0000b4"/>
<path d="M174.1 35.2l3-.4v.8z" fill="none" stroke="#0000b4" stroke-width=".25"/>
<path d="M200.5 34.8l3 .4-3 .4z" fill="#0000b4"/>
<path d="M200.5 34.8l3 .4-3 .4z" fill="none" stroke="#0000b4" stroke-width=".25"/>
<g fill="#fff">
<path d="M186.1 34.2l5.3-4.6v4.6z"/>
<path d="M186.1 29.6h5.3l-5.3 4.6z"/>
</g>
<path d="M33.9 150.3h58.7" fill="none" stroke="#0000b4" stroke-width=".25"/>
<path d="M33.9 150.3l3-.4v.8z" fill="#0000b4"/>
<path d="M33.9 150.3l3-.4v.8z" fill="none" stroke="#0000b4" stroke-width=".25"/>
<path d="M89.6 149.9l3 .4-3 .4z" fill="#0000b4"/>
<path d="M89.6 149.9l3 .4-3 .4z" fill="none" stroke="#0000b4" stroke-width=".25"/>
<g fill="#fff">
<path d="M59.3 149.3l7.9-4.6v4.6z"/>
<path d="M59.3 144.7h7.9l-7.9 4.6z"/>
</g>
<path d="M34.5 187.5h29.3" fill="none" stroke="#0000b4" stroke-width=".25"/>
<path d="M34.5 187.5l2.9-.4v.7z" fill="#0000b4"/>
<path d="M34.5 187.5l2.9-.4v.7z" fill="none" stroke="#0000b4" stroke-width=".25"/>
<path d="M60.8 187.1l3 .4-3 .3z" fill="#0000b4"/>
<path d="M60.8 187.1l3 .4-3 .3z" fill="none" stroke="#0000b4" stroke-width=".25"/>
<g fill="#fff">
<path d="M46.5 186.5l5.3-4.6v4.6z"/>
<path d="M46.5 181.9h5.3l-5.3 4.6z"/>
</g>
<path d="M136.3 226h58.7" fill="none" stroke="#0000b4" stroke-width=".25"/>
<path d="M136.3 226l3-.4v.8z" fill="#0000b4"/>
<path d="M136.3 226l3-.4v.8z" fill="none" stroke="#0000b4" stroke-width=".25"/>
<path d="M192 225.6l3 .4-3 .4z" fill="#0000b4"/>
<path d="M192 225.6l3 .4-3 .4z" fill="none" stroke="#0000b4" stroke-width=".25"/>
<g fill="#fff">
<path d="M161.7 225l7.9-4.7v4.7z"/>
<path d="M161.7 220.3h7.9l-7.9 4.7z"/>
</g>
<path d="M109.9 150.2h88" fill="none" stroke="#0000b4" stroke-width=".25"/>
<path d="M109.9 150.2l3-.3v.7z" fill="#0000b4"/>
<path d="M109.9 150.2l3-.3v.7z" fill="none" stroke="#0000b4" stroke-width=".25"/>
<path d="M194.9 149.9l3 .3-3 .4z" fill="#0000b4"/>
<path d="M194.9 149.9l3 .3-3 .4z" fill="none" stroke="#0000b4" stroke-width=".25"/>
<g fill="#fff">
<path d="M149.9 149.3l8-4.6v4.6z"/>
<path d="M149.9 144.7h8l-8 4.6z"/>
</g>
<path d="M34.8 260.9h29.3" fill="none" stroke="#0000b4" stroke-width=".25"/>
<path d="M34.8 260.9l2.9-.4v.7z" fill="#0000b4"/>
<path d="M34.8 260.9l2.9-.4v.7z" fill="none" stroke="#0000b4" stroke-width=".25"/>
<path d="M61.1 260.5l3 .4-3 .3z" fill="#0000b4"/>
<path d="M61.1 260.5l3 .4-3 .3z" fill="none" stroke="#0000b4" stroke-width=".25"/>
<g fill="#fff">
<path d="M46.8 259.9l5.3-4.6v4.6z"/>
<path d="M46.8 255.3h5.3l-5.3 4.6z"/>
</g>
<path d="M85.2 246.1h29.4" fill="none" stroke="#0000b4" stroke-width=".25"/>
<path d="M85.2 246.1l3-.4v.8z" fill="#0000b4"/>
<path d="M85.2 246.1l3-.4v.8z" fill="none" stroke="#0000b4" stroke-width=".25"/>
<path d="M111.5 245.7l3.1 .4-3.1 .4z" fill="#0000b4"/>
<path d="M111.5 245.7l3.1 .4-3.1 .4z" fill="none" stroke="#0000b4" stroke-width=".25"/>
<g fill="#fff">
<path d="M97.2 245.2l5.3-4.7v4.7z"/>
<path d="M97.2 240.5h5.3l-5.3 4.7z"/>
</g>
<path d="M20.3 19.7h13.4M22.3 19.7v41M20.3 60.7h13.5" fill="none" stroke="#0000b4" stroke-width=".25"/>
<path d="M21.9 57.7h.7l-.3 3z" fill="#0000b4"/>
<path d="M21.9 57.7h.7l-.3 3z" fill="none" stroke="#0000b4" stroke-width=".25"/>
<path d="M22.3 19.7l.3 3h-.7z" fill="#0000b4"/>
<path d="M22.3 19.7l.3 3h-.7z" fill="none" stroke="#0000b4" stroke-width=".25"/>
<g fill="#fff">
<path d="M16.7 36.2h4.6v8z"/>
<path d="M16.7 36.2l4.6 8h-4.6z"/>
</g>
<path d="M20.2 73.5h13.5M22.2 73.5v88M20.2 161.5h13.7" fill="none" stroke="#0000b4" stroke-width=".25"/>
<path d="M22.2 73.5l.4 3h-.8z" fill="#0000b4"/>
<path d="M22.2 73.5l.4 3h-.8z" fill="none" stroke="#0000b4" stroke-width=".25"/>
<path d="M21.8 158.5h.8l-.4 3z" fill="#0000b4"/>
<path d="M21.8 158.5h.8l-.4 3z" fill="none" stroke="#0000b4" stroke-width=".25"/>
<g fill="#fff">
<path d="M16.6 113.5h4.6v8z"/>
<path d="M16.6 113.5l4.6 8h-4.6z"/>
</g>
<path d="M19.8 172.8h14.5M21.8 172.8v29.3M19.8 202.1h14.7" fill="none" stroke="#0000b4" stroke-width=".25"/>
<path d="M21.8 172.8l.4 3h-.8z" fill="#0000b4"/>
<path d="M21.8 172.8l.4 3h-.8z" fill="none" stroke="#0000b4" stroke-width=".25"/>
<path d="M21.4 199.1h.8l-.4 3z" fill="#0000b4"/>
<path d="M21.4 199.1h.8l-.4 3z" fill="none" stroke="#0000b4" stroke-width=".25"/>
<g fill="#fff">
<path d="M16.2 184.8h4.6v5.3z"/>
<path d="M16.2 184.8l4.6 5.3h-4.6z"/>
</g>
<path d="M19.8 216.9h14.8M21.8 216.9v58.6M19.8 275.5h15" fill="none" stroke="#0000b4" stroke-width=".25"/>
<path d="M21.8 216.9l.4 2.9h-.8z" fill="#0000b4"/>
<path d="M21.8 216.9l.4 2.9h-.8z" fill="none" stroke="#0000b4" stroke-width=".25"/>
<path d="M21.4 272.5h.8l-.4 3z" fill="#0000b4"/>
<path d="M21.4 272.5h.8l-.4 3z" fill="none" stroke="#0000b4" stroke-width=".25"/>
<g fill="#fff">
<path d="M16.2 242.2h4.6v7.9z"/>
<path d="M16.2 242.2l4.6 7.9h-4.6z"/>
</g>
<path d="M70.3 172.8h14.7M72.3 172.8v88M70.3 260.8h14.9" fill="none" stroke="#0000b4" stroke-width=".25"/>
<path d="M72.3 172.8l.4 3h-.8z" fill="#0000b4"/>
<path d="M72.3 172.8l.4 3h-.8z" fill="none" stroke="#0000b4" stroke-width=".25"/>
<path d="M71.9 257.9h.8l-.4 2.9z" fill="#0000b4"/>
<path d="M71.9 257.9h.8l-.4 2.9z" fill="none" stroke="#0000b4" stroke-width=".25"/>
<g fill="#fff">
<path d="M66.7 212.9h4.6v7.9z"/>
<path d="M66.7 212.9l4.6 7.9h-4.6z"/>
</g>
<path d="M121.3 178.5h14.8M123.3 178.5v58.7M121.3 237.2h15" fill="none" stroke="#0000b4" stroke-width=".25"/>
<path d="M123.3 178.5l.4 3h-.8z" fill="#0000b4"/>
<path d="M123.3 178.5l.4 3h-.8z" fill="none" stroke="#0000b4" stroke-width=".25"/>
<path d="M122.9 234.2h.8l-.4 3z" fill="#0000b4"/>
<path d="M122.9 234.2h.8l-.4 3z" fill="none" stroke="#0000b4" stroke-width=".25"/>
<g fill="#fff">
<path d="M117.7 203.9h4.6v7.9z"/>
<path d="M117.7 203.9l4.6 7.9h-4.6z"/>
</g>
<path d="M165.1 20.5h8.8M167.1 20.5v29.3M165.1 49.8h9" fill="none" stroke="#0000b4" stroke-width=".25"/>
<path d="M167.1 20.5l.4 3h-.7z" fill="#0000b4"/>
<path d="M167.1 20.5l.4 3h-.7z" fill="none" stroke="#0000b4" stroke-width=".25"/>
<path d="M166.8 46.9h.7l-.4 2.9z" fill="#0000b4"/>
<path d="M166.8 46.9h.7l-.4 2.9z" fill="none" stroke="#0000b4" stroke-width=".25"/>
<g fill="#fff">
<path d="M161.5 26.4h4.6v5.3z"/>
<path d="M161.5 26.4l4.6 5.3h-4.6z"/>
</g>
<g font-size="4.5">
<text x="82.2" y="267.9">Stellwerk HMM</text>
<text x="166.2" y="267.9">Maßstab 1:3</text>
<text x="82.4" y="275.4">Bl. 2701 P.2v</text>
<text x="128.6" y="275.4">Zentralschloss Gehäuse</text>
<text x="82.2" y="290.1">Dateiname</text>
</g>
<g font-size="4.1" fill="#b400b4">
<text x="165.3" y="31.7" transform="rotate(-90 165.3 31.7)">88</text>
<text x="186.1" y="33.3">88</text>
<text x="20.4" y="44.2" transform="rotate(-90 20.4 44.2)">123</text>
<text x="135.8" y="47.6">123</text>
<text x="20.3" y="121.5" transform="rotate(-90 20.3 121.5)">264</text>
<text x="59.3" y="148.4">176</text>
<text x="149.9" y="148.4">264</text>
<text x="46.5" y="185.6">88</text>
<text x="19.9" y="190.1" transform="rotate(-90 19.9 190.1)">88</text>
<text x="121.5" y="211.8" transform="rotate(-90 121.5 211.8)">176</text>
<text x="70.4" y="220.8" transform="rotate(-90 70.4 220.8)">264</text>
<text x="161.7" y="224.1">176</text>
<text x="97.2" y="244.3">88</text>
<text x="19.9" y="250.1" transform="rotate(-90 19.9 250.1)">176</text>
<text x="46.8" y="259">88</text>
</g>
<g font-size="4.1" fill="#ff0080">
<text x="119.5" y="103.7">2701.80/A</text>
<text x="119.5" y="107.2">2701.81/A</text>
<text x="142" y="103.7">0</text>
<text x="142" y="107.2">0</text>
<text x="147" y="103.7">Schlösserboden</text>
<text x="147" y="107.2">Schlösserdeckel</text>
<text x="119.5" y="110.7">2701.82/A</text>
<text x="142" y="110.7">0</text>
<text x="147" y="110.7">Leerboden und -deckel</text>
<text x="119.5" y="114.2">2701.83/A</text>
<text x="119.5" y="117.7">2701.84/A</text>
<text x="142" y="114.2">0</text>
<text x="142" y="117.7">0</text>
<text x="147" y="114.2">Schieberboden</text>
<text x="147" y="117.7">Schieberdeckel 1x1</text>
<text x="119.5" y="121.2">2701.85/A</text>
<text x="119.5" y="124.7">2701.86/A</text>
<text x="142" y="121.2">0</text>
<text x="142" y="124.7">0</text>
<text x="147" y="121.2">Schieberdeckel 1x2</text>
<text x="147" y="124.7">Schieberdeckel 1x3</text>
<text x="119.5" y="128.2">2701.87/A</text>
<text x="119.5" y="131.7">2701.88/A</text>
<text x="142" y="128.2">0</text>
<text x="142" y="131.7">0</text>
<text x="147" y="128.2">Schieberdeckel 2x2</text>
<text x="147" y="131.7">Schieberdeckel 2x3</text>
<text x="119.5" y="135.2">2701.89/A</text>
<text x="142" y="135.2">0</text>
<text x="147" y="135.2">Schieberdeckel 3x3</text>
</g>
<g font-size="4.1">
<text x="128.4" y="267.4">2026-09-24</text>
<text x="128.4" y="289.8">2701 P.2v Gehäuse Acryl</text>
</g>
<g font-size="3.1">
<text x="36.6" y="8.6">1</text>
<text x="84.1" y="8.6">2</text>
<text x="131.6" y="8.6">3</text>
<text x="179.1" y="8.6">4</text>
<text x="11" y="29.2">A</text>
<text x="11" y="77">B</text>
<text x="10.9" y="124.9">C</text>
<text x="10.9" y="172.7">D</text>
<text x="11" y="220.6">E</text>
<text x="11.2" y="268.4">F</text>
</g>
<g font-size="2.7" fill="#ff0080">
<text x="23.8" y="16.9">MAx5 T5 O2 F600</text>
<text x="66" y="17.2">MAx5 T5 O2 F600</text>
<text x="109.3" y="17.3">MAx5 T5 O2 F600</text>
<text x="164" y="17.7">MAx5 T5 O2 F600</text>
<text x="23.8" y="19.1">B-0.5 D3.6</text>
<text x="23.8" y="21.3">P8 U28</text>
<text x="38.4" y="19.1">I2 S7</text>
<text x="66" y="19.4">B-0.5 D3.6</text>
<text x="66" y="21.6">P8 U28</text>
<text x="78.1" y="23.5">2701.81P</text>
<text x="80.6" y="19.4">I2 S7</text>
<text x="109.3" y="19.5">B-0.5 D3.6</text>
<text x="109.3" y="21.7">P8 U28</text>
<text x="123.9" y="19.5">I2 S7</text>
<text x="164" y="19.9">B-0.5 D3.6</text>
<text x="164" y="22.1">P8 U28</text>
<text x="178.7" y="19.9">I2 S7</text>
<text x="35.4" y="27.5">Ax5 b=88</text>
<text x="35.4" y="25.2">2701.80P</text>
<text x="78.1" y="25.9">Ax5 b=88</text>
<text x="121.5" y="27">Ax5 b=123</text>
<text x="121.5" y="24.6">2701.82P</text>
<text x="176.2" y="27.1">Ax5 b=88</text>
<text x="176.2" y="24.7">2701.83P</text>
<text x="164.5" y="40.2">MAx5 T5 O2</text>
<text x="165.4" y="37.8">&gt;2701.83P</text>
<text x="22.8" y="44.7">MAx5 T5 O2</text>
<text x="23.7" y="42.3">&gt;2701.80P</text>
<text x="66.2" y="44.9">MAx5 T5 O2</text>
<text x="67" y="42.5">&gt;2701.81P</text>
<text x="109.5" y="45.2">MAx5 T5 O2</text>
<text x="110.3" y="42.8">&gt;2701.82P</text>
<text x="23.5" y="71.1">MAx5 T5 O2 F600</text>
<text x="99.5" y="71">MAx5 T5 O2 F600</text>
<text x="23.5" y="73.3">B-0.5 D3.6</text>
<text x="23.5" y="75.5">P8 U28</text>
<text x="38.2" y="73.3">I2 S7</text>
<text x="99.5" y="73.2">B-0.5 D3.6</text>
<text x="99.5" y="75.4">P8 U28</text>
<text x="114.2" y="73.2">I2 S7</text>
<text x="40.1" y="80.7">Ax5 b=176</text>
<text x="40.1" y="78.4">2701.88P</text>
<text x="116.1" y="80.7">Ax5 b=264</text>
<text x="116.1" y="78.4">2701.89P</text>
<text x="24" y="98.9">MAx5 T5 O2</text>
<text x="24.9" y="96.6">&gt;2701.88P</text>
<text x="100" y="98.9">MAx5 T5 O2</text>
<text x="100.9" y="96.6">&gt;2701.89P</text>
<text x="24.4" y="170">MAx5 T5 O2 F600</text>
<text x="24.4" y="172.2">B-0.5 D3.6</text>
<text x="39" y="172.2">I2 S7</text>
<text x="75.1" y="170">MAx5 T5 O2 F600</text>
<text x="75.1" y="172.2">B-0.5 D3.6</text>
<text x="89.8" y="172.2">I2 S7</text>
<text x="24.4" y="174.4">P8 U28</text>
<text x="36.6" y="179.3">Ax5 b=88</text>
<text x="36.6" y="177">2701.84P</text>
<text x="75.1" y="174.4">P8 U28</text>
<text x="87.3" y="179.4">Ax5 b=88</text>
<text x="87.3" y="177">2701.86P</text>
<text x="125.9" y="176.1">MAx5 T5 O2 F600</text>
<text x="125.9" y="178.3">B-0.5 D3.6</text>
<text x="140.6" y="178.3">I2 S7</text>
<text x="125.9" y="180.5">P8 U28</text>
<text x="151" y="185.5">Ax5 b=176</text>
<text x="151" y="183.1">2701.87P</text>
<text x="25.7" y="190.1">&gt;2701.84P</text>
<text x="76.5" y="190.2">&gt;2701.86P</text>
<text x="24.9" y="192.4">MAx5 T5 O2</text>
<text x="75.6" y="192.5">MAx5 T5 O2</text>
<text x="126.5" y="204">MAx5 T5 O2</text>
<text x="127.3" y="201.6">&gt;2701.87P</text>
<text x="24.7" y="214">MAx5 T5 O2 F600</text>
<text x="24.7" y="216.2">B-0.5 D3.6</text>
<text x="24.7" y="218.4">P8 U28</text>
<text x="36.3" y="221.3">2701.85P</text>
<text x="39.3" y="216.2">I2 S7</text>
<text x="36.3" y="223.6">Ax5 b=88</text>
<text x="25.1" y="236.5">MAx5 T5 O2</text>
<text x="26" y="234.2">&gt;2701.85P</text>
</g>
</svg>
